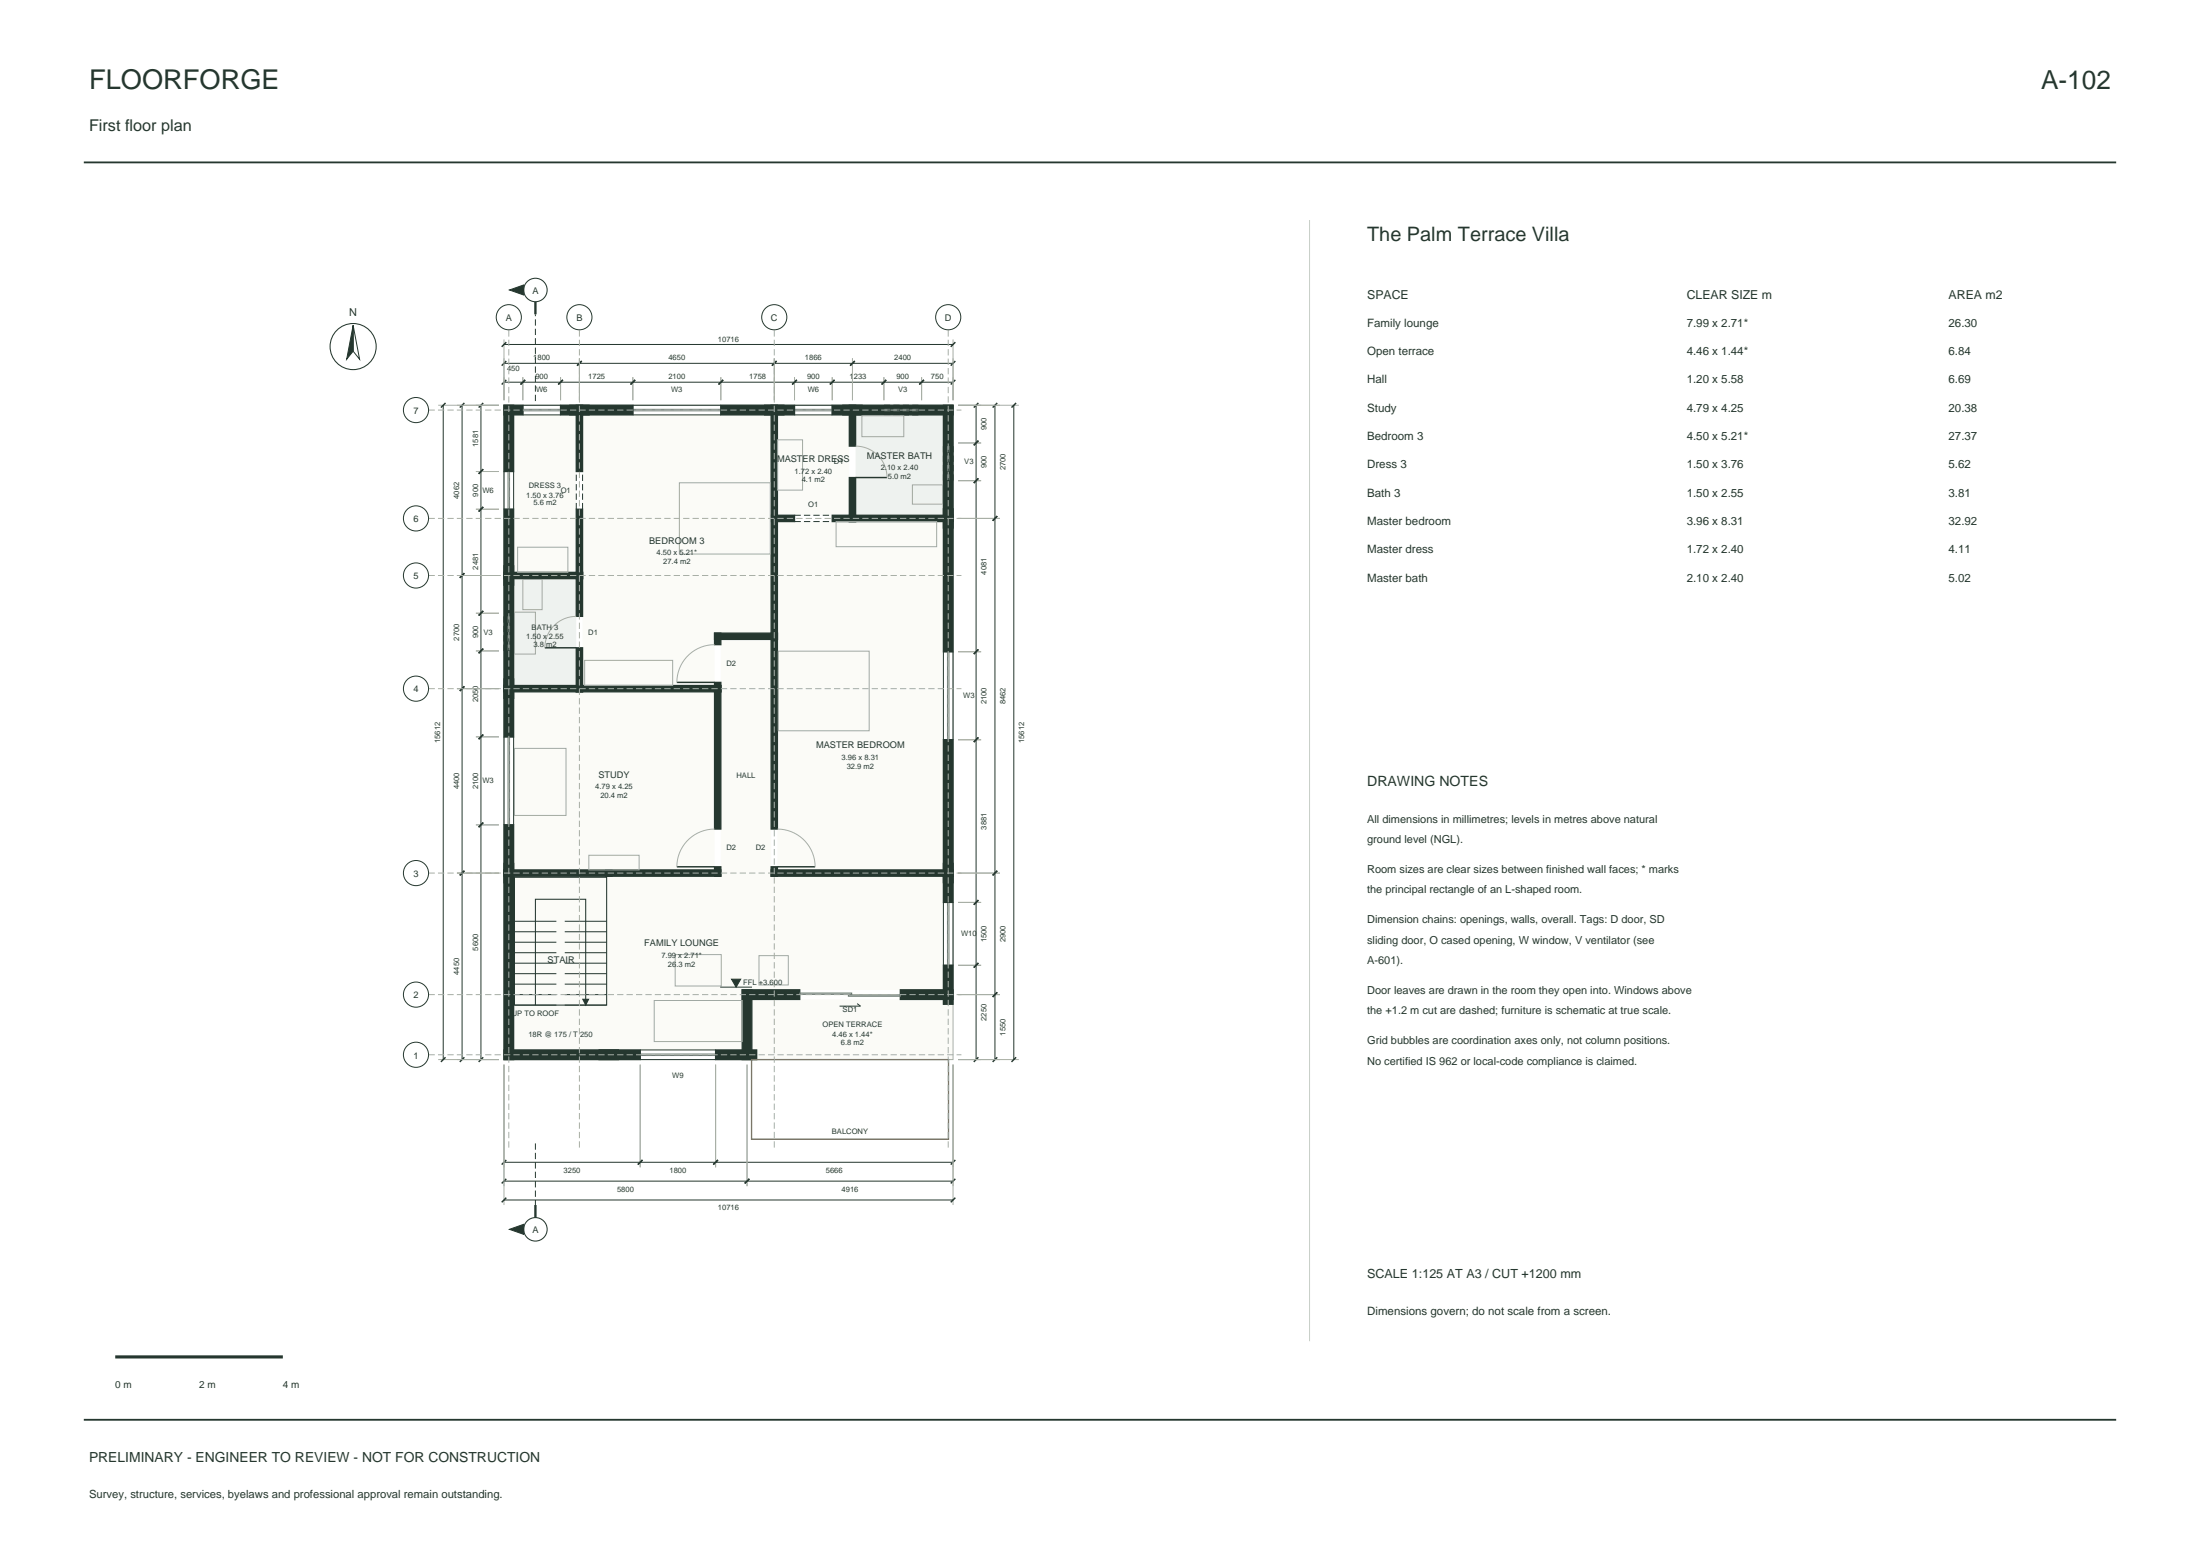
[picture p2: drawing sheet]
<svg xmlns="http://www.w3.org/2000/svg" width="420mm" height="297mm" viewBox="0 0 420 297" stroke-linecap="round" stroke-linejoin="round" font-family="sans-serif">
<path d="M16 31h388M16 271h388" fill="none" stroke="#25372f" stroke-width=".35"/>
<g fill="#fbfbf7">
<path d="M98.1 167.2h18.1v33.2h-18.1z" fill-rule="evenodd"/>
<path d="M116.2 167.2h21.4v-.6h9.6v.6h32.9v21.7h-38.4v11.5h-25.5z" fill-rule="evenodd"/>
<path d="M143.5 190.8h36.6v.9h1.8v10.5h-37.4v-1.8h-1z" fill-rule="evenodd"/>
<path d="M137.6 122h9.6v44.6h-9.6z" fill-rule="evenodd"/>
<path d="M98.1 132h38.3v34h-38.3z" fill-rule="evenodd"/>
<path d="M111.2 79.2h36v41.6h-10.8v10h-25.2z" fill-rule="evenodd"/>
<path d="M98.1 79.2h11.9v30h-11.9z" fill-rule="evenodd"/>
</g>
<path d="M98.1 110.4h11.9v20.4h-11.9z" fill-rule="evenodd" fill="#eef2ef"/>
<g fill="#fbfbf7">
<path d="M148.4 99.6h31.7v66.4h-31.7z" fill-rule="evenodd"/>
<path d="M148.4 79.2h13.7v19.2h-13.7z" fill-rule="evenodd"/>
</g>
<path d="M163.3 79.2h16.8v19.2h-16.8z" fill-rule="evenodd" fill="#eef2ef"/>
<path d="M96.2 77.4h85.7v124.8h-85.7zM163.3 85.2a6 6 0 0 1 6 6M110 117.6a6 6 0 0 0-6 6M136.4 123a7.2 7.2 0 0 0-7.2 7.2M136.4 158.2a7.2 7.2 0 0 0-7.2 7.2M148.4 158.2a7.2 7.2 0 0 1 7.2 7.2" fill="none" stroke="#a8afa4" stroke-width=".19"/>
<path d="M98.2 167.4h17.6v24.4h-17.6z" fill="none" stroke="#25372f" stroke-width=".2"/>
<g fill="#25372f" stroke="#25372f" stroke-width=".25">
<path d="M96.2 164.8h1.9v37.4h-1.9z" fill-rule="evenodd"/>
<path d="M96.2 200.4h21.9v1.8h-21.9z" fill-rule="evenodd"/>
<path d="M96.2 129.6h1.9v11h-1.9z" fill-rule="evenodd"/>
<path d="M96.2 157.4h1.9v11.1h-1.9z" fill-rule="evenodd"/>
<path d="M96.2 166h20.6v1.2h-20.6z" fill-rule="evenodd"/>
<path d="M96.2 108h1.9v25.3h-1.9z" fill-rule="evenodd"/>
<path d="M96.2 130.8h15v1.2h-15z" fill-rule="evenodd"/>
<path d="M96.2 97.2h1.9v14.5h-1.9z" fill-rule="evenodd"/>
<path d="M96.2 77.4h1.9v12.6h-1.9z" fill-rule="evenodd"/>
<path d="M96.2 109.2h15v1.2h-15z" fill-rule="evenodd"/>
<path d="M107 77.4h5.5v1.8h-5.5z" fill-rule="evenodd"/>
<path d="M96.2 77.4h3.6v1.8h-3.6z" fill-rule="evenodd"/>
<path d="M110 109.2h1.2v8.4h-1.2z" fill-rule="evenodd"/>
<path d="M110 123.6h1.2v8.4h-1.2z" fill-rule="evenodd"/>
<path d="M110 130.8h27.6v1.2h-27.6z" fill-rule="evenodd"/>
<path d="M110 97.2h1.2v13.2h-1.2z" fill-rule="evenodd"/>
<path d="M110 77.4h1.2v12.6h-1.2z" fill-rule="evenodd"/>
<path d="M137.6 77.4h12.1v1.8h-12.1z" fill-rule="evenodd"/>
<path d="M108.8 77.4h12v1.8h-12z" fill-rule="evenodd"/>
<path d="M136.6 200.4h7.9v1.8h-7.9z" fill-rule="evenodd"/>
<path d="M114.4 200.4h7.8v1.8h-7.8z" fill-rule="evenodd"/>
<path d="M115.6 166h22v1.2h-22z" fill-rule="evenodd"/>
<path d="M136.4 130.8h1.2v27.4h-1.2z" fill-rule="evenodd"/>
<path d="M136.4 165.4h1.2v1.8h-1.2z" fill-rule="evenodd"/>
<path d="M136.4 120.8h1.2v2.2h-1.2z" fill-rule="evenodd"/>
<path d="M136.4 130.2h1.2v1.8h-1.2z" fill-rule="evenodd"/>
<path d="M136.4 120.8h12v1.2h-12z" fill-rule="evenodd"/>
<path d="M141.7 188.9h1.8v13.3h-1.8z" fill-rule="evenodd"/>
<path d="M141.7 188.9h11v1.9h-11z" fill-rule="evenodd"/>
<path d="M171.9 188.9h10v1.9h-10z" fill-rule="evenodd"/>
<path d="M147.2 120.8h1.2v37.4h-1.2z" fill-rule="evenodd"/>
<path d="M147.2 165.4h1.2v1.8h-1.2z" fill-rule="evenodd"/>
<path d="M147.2 166h34.7v1.2h-34.7z" fill-rule="evenodd"/>
<path d="M147.2 98.4h1.2v23.6h-1.2z" fill-rule="evenodd"/>
<path d="M147.2 77.4h1.2v22.2h-1.2z" fill-rule="evenodd"/>
<path d="M158.9 98.4h4.4v1.2h-4.4z" fill-rule="evenodd"/>
<path d="M147.2 98.4h4.5v1.2h-4.5z" fill-rule="evenodd"/>
<path d="M158.9 77.4h5.7v1.8h-5.7z" fill-rule="evenodd"/>
<path d="M146 77.4h5.7v1.8h-5.7z" fill-rule="evenodd"/>
<path d="M162.1 91.2h1.2v8.4h-1.2z" fill-rule="evenodd"/>
<path d="M162.1 77.4h1.2v7.8h-1.2z" fill-rule="evenodd"/>
<path d="M162.1 98.4h19.8v1.2h-19.8z" fill-rule="evenodd"/>
<path d="M160.9 77.4h21v1.8h-21z" fill-rule="evenodd"/>
<path d="M180.1 164.8h1.8v7.4h-1.8z" fill-rule="evenodd"/>
<path d="M180.1 184.2h1.8v7.5h-1.8z" fill-rule="evenodd"/>
<path d="M180.1 97.1h1.8v27.3h-1.8z" fill-rule="evenodd"/>
<path d="M180.1 141.2h1.8v27.3h-1.8z" fill-rule="evenodd"/>
<path d="M180.1 77.4h1.8v23.4h-1.8z" fill-rule="evenodd"/>
</g>
<path d="M163.3 91.2h6M104 123.6h6M129.2 130.2h7.2M129.2 165.4h7.2M148.4 165.4h7.2" fill="none" stroke="#25372f" stroke-width=".28"/>
<path d="M110 97.2v-7.2M111.2 97.2v-7.2M151.7 98.4h7.2M151.7 99.6h7.2" fill="none" stroke="#25372f" stroke-width=".19" stroke-dasharray="1.2 .6" stroke-linecap="butt"/>
<g fill="#e3ebea" stroke="#5f7d78" stroke-width=".19">
<path d="M152.7 189.5h9.9v.3h-9.9z" fill-rule="evenodd"/>
<path d="M162 189.9h9.9v.3h-9.9z" fill-rule="evenodd"/>
</g>
<g fill="none" stroke="#25372f" stroke-width=".19">
<path d="M67.4 62.1l1.2 6.5-1.2-1.6zM84.6 77.4v124.8M88.2 77.4v124.8M91.8 77.4v124.8M96.2 73h85.7M96.2 69.4h85.7M96.2 65.8h85.7M99.8 77.4h7.2v1.8h-7.2zM120.8 77.4h16.8v1.8h-16.8zM151.7 77.4h7.2v1.8h-7.2zM168.7 77.4v1.8M175.9 77.4v1.8"/>
<path d="M186.3 77.4v124.8M189.9 77.4v124.8M193.5 77.4v124.8M96.2 90h1.9v7.2h-1.9zM180.1 91.8h1.8M180.1 84.6h1.8M96.2 117h1.9M96.2 124.2h1.9M180.1 124.4h1.8v16.8h-1.8zM96.2 140.6h1.9v16.8h-1.9zM98.2 179.8h8M98.2 177.8h8"/>
<path d="M98.2 175.8h8M107.8 179.8h8M107.8 177.8h8M107.8 175.8h8M180.1 172.2h1.8v12h-1.8zM98.2 191.8h8M98.2 189.8h8M98.2 187.8h8M98.2 185.8h8M98.2 183.8h8M98.2 181.8h8M107.8 191.8h8"/>
<path d="M107.8 189.8h8M107.8 187.8h8M107.8 185.8h8M107.8 183.8h8M107.8 181.8h8M137.5 188.4h6.1M163.6 191.6l.7 .4h-4M122.2 200.4h14.4v1.8h-14.4zM96.2 221.8h85.7M96.2 225.4h85.7M96.2 229h85.7"/>
<circle cx="79.4" cy="78.3" r="2.4"/>
<circle cx="97.1" cy="60.6" r="2.4"/>
<circle cx="110.6" cy="60.6" r="2.4"/>
<circle cx="147.8" cy="60.6" r="2.4"/>
<circle cx="181" cy="60.6" r="2.4"/>
<circle cx="79.4" cy="99" r="2.4"/>
<circle cx="79.4" cy="109.8" r="2.4"/>
<circle cx="79.4" cy="131.4" r="2.4"/>
<circle cx="79.4" cy="166.6" r="2.4"/>
<circle cx="79.4" cy="189.8" r="2.4"/>
<circle cx="79.4" cy="201.3" r="2.4"/>
</g>
<g fill="none" stroke="#5f7d78" stroke-width=".19">
<path d="M99.8 78.1h7.2M99.8 78.4h7.2M120.8 78.1h16.8M120.8 78.4h16.8M151.7 78.1h7.2M151.7 78.4h7.2M97 90v7.2M97.3 90v7.2M180.9 124.4v16.8M181.2 124.4v16.8M97 140.6v16.8M97.3 140.6v16.8"/>
<path d="M180.9 172.2v12M181.2 172.2v12M122.2 201.5h14.4M122.2 201.2h14.4"/>
</g>
<path d="M102.2 76.6v-16.6M168.7 77.4h7.2M168.7 79.2h7.2M180.1 91.8v-7.2M181.9 91.8v-7.2M96.2 124.2v-7.2M98.1 124.2v-7.2M102.2 218.2v11.8" fill="none" stroke="#25372f" stroke-width=".19" stroke-dasharray="1.2 .6" stroke-linecap="butt"/>
<path d="M168.7 78.1h7.2M168.7 78.4h7.2M180.9 91.8v-7.2M181.2 91.8v-7.2M97 124.2v-7.2M97.3 124.2v-7.2" fill="none" stroke="#5f7d78" stroke-width=".19" stroke-dasharray="1.2 .6" stroke-linecap="butt"/>
<g fill="none" stroke="#25372f" stroke-width=".2">
<path d="M102.2 191.8v-20.2h9.6v20.2"/>
<circle cx="102.2" cy="55.4" r="2.24"/>
<circle cx="67.4" cy="66.2" r="4.4"/>
<circle cx="102.2" cy="234.6" r="2.24"/>
</g>
<g fill="#25372f" stroke="#25372f" stroke-width=".19">
<path d="M111.3 190.7h1.1l-.6 1.1z"/>
<path d="M139.6 186.9h1.8l-.9 1.5z"/>
<path d="M97.3 234.6l2.7-.9v1.9z"/>
<path d="M97.3 55.4l2.7-1v1.9z"/>
<path d="M67.4 62.1v4.9l-1.2 1.6z"/>
</g>
<g fill="none" stroke="#a3aaa1" stroke-width=".19">
<path d="M164.5 79.4h8v4h-8zM129.7 92.2h17.4v13.6h-17.4zM148.4 84h4.8v9.6h-4.8zM159.6 99.6h19.2v4.8h-19.2zM174.2 92.6h5.7v3.6h-5.7zM98.2 116.8h4v8h-4zM98.8 104.4h9.6v4.8h-9.6zM99.8 110.6h3.7v5.8h-3.7zM111.6 126h16.8v4.8h-16.8zM148.6 124.3h17.3v15.2h-17.3zM98.2 142.8h9.9v12.8h-9.9zM112.4 163.2h9.6v2.8h-9.6z"/>
<path d="M124.9 191h16.8v7.8h-16.8zM128.9 182.2h8.8v6h-8.8zM144.9 182.4h5.6v5.6h-5.6z"/>
</g>
<path d="M143.5 202.2h37.6v15.2h-37.6z" fill="none" stroke="#9e653f" stroke-width=".25"/>
<g fill="none" stroke="#a8afa4" stroke-width=".19">
<path d="M83.7 77.4h11.6M96.2 64.8v11.6M99.8 72v4.4M107 72v4.4M110.6 68.4v8M120.8 72v4.4M137.6 72v4.4M147.8 68.4v8M151.7 72v4.4M158.9 72v4.4M162.7 68.4v8M168.7 72v4.4"/>
<path d="M175.9 72v4.4M181.9 64.8v11.6M182.9 77.4h11.6M90.9 97.2h4.4M90.9 90h4.4M182.9 91.8h4.4M182.9 84.6h4.4M182.9 99h8M87.3 109.8h8M90.9 117h4.4M87.3 131.4h8M90.9 124.2h4.4"/>
<path d="M182.9 124.4h4.4M90.9 157.4h4.4M90.9 140.6h4.4M182.9 141.2h4.4M87.3 166.6h8M182.9 166.6h8M182.9 172.2h4.4M182.9 184.2h4.4M182.9 189.8h8M83.7 202.2h11.6M96.2 203.2v26.8M122.2 203.2v19.6"/>
<path d="M136.6 203.2v19.6M142.6 203.2v23.2M181.9 203.2v26.8M182.9 202.2h11.6"/>
</g>
<g fill="none" stroke="#25372f" stroke-width=".28">
<path d="M85.1 76.9l-.9 .9M88.7 76.9l-.9 .9M92.3 76.9l-.9 .9M96.7 72.5l-.9 .9M96.7 68.9l-.9 .9M96.7 65.3l-.9 .9M100.3 72.5l-.9 .9M107.5 72.5l-.9 .9M111.1 68.9l-.9 .9M121.3 72.5l-.9 .9M138.1 72.5l-.9 .9M148.3 68.9l-.9 .9"/>
<path d="M152.1 72.5l-.9 .9M159.3 72.5l-.9 .9M163.2 68.9l-.9 .9M169.2 72.5l-.9 .9M176.4 72.5l-.9 .9M182.4 72.5l-.9 .9M182.4 68.9l-.9 .9M182.4 65.3l-.9 .9M186.8 76.9l-.9 .9M190.4 76.9l-.9 .9M194 76.9l-.9 .9M92.3 96.8l-.9 .8"/>
<path d="M92.3 89.6l-.9 .8M186.8 91.3l-.9 .9M186.8 84.1l-.9 .9M190.4 98.5l-.9 .9M88.7 109.4l-.9 .9M92.3 116.6l-.9 .9M88.7 131l-.9 .9M92.3 123.8l-.9 .9M186.8 124l-.9 .8M92.3 157l-.9 .9M92.3 140.2l-.9 .9M186.8 140.8l-.9 .8"/>
<path d="M88.7 166.2l-.9 .9M186.8 171.8l-.9 .9M190.4 166.2l-.9 .9M186.8 183.8l-.9 .9M190.4 189.4l-.9 .9M85.1 201.8l-.9 .9M88.7 201.8l-.9 .9M92.3 201.8l-.9 .9M186.8 201.8l-.9 .9M190.4 201.8l-.9 .9M194 201.8l-.9 .9M96.7 221.4l-.9 .9"/>
<path d="M96.7 225l-.9 .9M96.7 228.6l-.9 .9M122.7 221.4l-.9 .9M137.1 221.4l-.9 .9M143.1 225l-.9 .9M182.4 221.4l-.9 .9M182.4 225l-.9 .9M182.4 228.6l-.9 .9"/>
</g>
<path d="M81.8 78.3h101.7M81.8 99h101.7M81.8 109.8h101.7M81.8 131.4h101.7M81.8 166.6h101.7M81.8 189.8h101.7M81.8 201.3h101.7M97.1 219v-156M110.6 219v-156M147.8 219v-156M181 219v-156" fill="none" stroke="#a8afa4" stroke-width=".19" stroke-dasharray="1.2 .6" stroke-linecap="butt"/>
<path d="M102.2 57.6v2.4M102.2 230v2.4" fill="none" stroke="#25372f" stroke-width=".45"/>
<path d="M250 42v214" fill="none" stroke="#c9d0c7" stroke-width=".2"/>
<path d="M22 259h32" fill="none" stroke="#25372f" stroke-width=".6"/>
<text font-size="5.2" fill="#25372f" x="17" y="17">FLOORFORGE</text>
<text font-size="5" fill="#25372f" x="389.7" y="17">A-102</text>
<text font-size="3.8" fill="#25372f" x="261" y="46">The Palm Terrace Villa</text>
<text font-size="3.1" fill="#25372f" x="17" y="25">First floor plan</text>
<text font-size="2.7" fill="#25372f" x="261" y="150">DRAWING NOTES</text>
<text font-size="2.6" fill="#25372f" x="17" y="279">PRELIMINARY - ENGINEER TO REVIEW - NOT FOR CONSTRUCTION</text>
<text font-size="2.4" fill="#25372f" x="261" y="244">SCALE 1:125 AT A3 / CUT +1200 mm</text>
<g font-size="2.3" fill="#25372f">
<text x="261" y="57">SPACE</text>
<text x="322" y="57">CLEAR SIZE m</text>
<text x="372" y="57">AREA m2</text>
</g>
<g font-size="2.2" fill="#25372f">
<text x="261" y="62.4">Family lounge</text>
<text x="322" y="62.4">7.99 x 2.71*</text>
<text x="372" y="62.4">26.30</text>
<text x="261" y="67.8">Open terrace</text>
<text x="322" y="67.8">4.46 x 1.44*</text>
<text x="372" y="67.8">6.84</text>
<text x="261" y="73.2">Hall</text>
<text x="322" y="73.2">1.20 x 5.58</text>
<text x="372" y="73.2">6.69</text>
<text x="261" y="78.6">Study</text>
<text x="322" y="78.6">4.79 x 4.25</text>
<text x="372" y="78.6">20.38</text>
<text x="261" y="84">Bedroom 3</text>
<text x="261" y="89.4">Dress 3</text>
<text x="322" y="84">4.50 x 5.21*</text>
<text x="322" y="89.4">1.50 x 3.76</text>
<text x="372" y="84">27.37</text>
<text x="372" y="89.4">5.62</text>
<text x="261" y="94.8">Bath 3</text>
<text x="322" y="94.8">1.50 x 2.55</text>
<text x="372" y="94.8">3.81</text>
<text x="261" y="100.2">Master bedroom</text>
<text x="322" y="100.2">3.96 x 8.31</text>
<text x="372" y="100.2">32.92</text>
<text x="261" y="105.6">Master dress</text>
<text x="322" y="105.6">1.72 x 2.40</text>
<text x="372" y="105.6">4.11</text>
<text x="261" y="111">Master bath</text>
<text x="322" y="111">2.10 x 2.40</text>
<text x="372" y="111">5.02</text>
<text x="261" y="251">Dimensions govern; do not scale from a screen.</text>
</g>
<g font-size="2.1" fill="#25372f">
<text x="66.7" y="60.4">N</text>
<text x="261" y="157">All dimensions in millimetres; levels in metres above natural</text>
<text x="261" y="160.9">ground level (NGL).</text>
<text x="261" y="166.6">Room sizes are clear sizes between finished wall faces; * marks</text>
<text x="261" y="170.5">the principal rectangle of an L-shaped room.</text>
<text x="261" y="176.2">Dimension chains: openings, walls, overall. Tags: D door, SD</text>
<text x="261" y="180.1">sliding door, O cased opening, W window, V ventilator (see</text>
<text x="261" y="184">A-601).</text>
<text x="261" y="189.7">Door leaves are drawn in the room they open into. Windows above</text>
<text x="261" y="193.6">the +1.2 m cut are dashed; furniture is schematic at true scale.</text>
<text x="261" y="199.3">Grid bubbles are coordination axes only, not column positions.</text>
<text x="261" y="203.2">No certified IS 962 or local-code compliance is claimed.</text>
<text x="17" y="286">Survey, structure, services, byelaws and professional approval remain outstanding.</text>
</g>
<g font-size="1.9" fill="#25372f">
<text x="22" y="265">0 m</text>
<text x="38" y="265">2 m</text>
<text x="54" y="265">4 m</text>
</g>
<g font-size="1.8" fill="#25372f">
<text x="101.6" y="56">A</text>
<text x="96.5" y="61.3">A</text>
<text x="110" y="61.3">B</text>
<text x="147.2" y="61.3">C</text>
<text x="180.4" y="61.3">D</text>
<text x="78.9" y="79">7</text>
<text x="148.3" y="88.2">MASTER DRESS</text>
<text x="165.5" y="87.5">MASTER BATH</text>
<text x="78.9" y="99.7">6</text>
<text x="123.9" y="103.8">BEDROOM 3</text>
<text x="78.9" y="110.6">5</text>
<text x="78.9" y="132.2">4</text>
<text x="155.8" y="142.8">MASTER BEDROOM</text>
<text x="114.3" y="148.4">STUDY</text>
<text x="78.9" y="167.4">3</text>
<text x="104.5" y="183.8">STAIR</text>
<text x="123" y="180.6">FAMILY LOUNGE</text>
<text x="78.9" y="190.6">2</text>
<text x="78.9" y="202">1</text>
<text x="101.6" y="235.3">A</text>
</g>
<g font-size="1.4" fill="#25372f">
<text x="137.1" y="65.2">10716</text>
<text x="96.8" y="70.8">450</text>
<text x="101.8" y="68.8">1800</text>
<text x="127.6" y="68.8">4650</text>
<text x="153.7" y="68.8">1866</text>
<text x="170.7" y="68.8">2400</text>
<text x="102.2" y="72.4">900</text>
<text x="102.3" y="74.8">W6</text>
<text x="112.3" y="72.4">1725</text>
<text x="127.6" y="72.4">2100</text>
<text x="128.1" y="74.8">W3</text>
<text x="143" y="72.4">1758</text>
<text x="154.1" y="72.4">900</text>
<text x="154.2" y="74.8">W6</text>
<text x="162.2" y="72.4">1233</text>
<text x="171.1" y="72.4">900</text>
<text x="171.5" y="74.8">V3</text>
<text x="177.7" y="72.4">750</text>
<text x="188.3" y="82.2" transform="rotate(-90 188.3 82.2)">900</text>
<text x="91.3" y="85.3" transform="rotate(-90 91.3 85.3)">1581</text>
<text x="159.2" y="88.6">D1</text>
<text x="168.1" y="89.8">2.10 x 2.40</text>
<text x="184.1" y="88.6">V3</text>
<text x="188.3" y="89.4" transform="rotate(-90 188.3 89.4)">900</text>
<text x="191.9" y="89.8" transform="rotate(-90 191.9 89.8)">2700</text>
<text x="87.7" y="95.2" transform="rotate(-90 87.7 95.2)">4062</text>
<text x="91.3" y="94.8" transform="rotate(-90 91.3 94.8)">900</text>
<text x="92.1" y="94.1">W6</text>
<text x="100.4" y="95">1.50 x 3.76</text>
<text x="100.9" y="93.1">DRESS 3</text>
<text x="107" y="94.1">O1</text>
<text x="151.7" y="90.4">1.72 x 2.40</text>
<text x="153.1" y="92.1">4.1 m2</text>
<text x="169.5" y="91.5">5.0 m2</text>
<text x="101.8" y="96.5">5.6 m2</text>
<text x="154.3" y="96.8">O1</text>
<text x="125.3" y="106">4.50 x 5.21*</text>
<text x="126.6" y="107.7">27.4 m2</text>
<text x="91.3" y="108.7" transform="rotate(-90 91.3 108.7)">2481</text>
<text x="188.3" y="109.7" transform="rotate(-90 188.3 109.7)">4081</text>
<text x="87.7" y="122.3" transform="rotate(-90 87.7 122.3)">2700</text>
<text x="91.3" y="121.9" transform="rotate(-90 91.3 121.9)">900</text>
<text x="92.3" y="121.1">V3</text>
<text x="100.4" y="122.1">1.50 x 2.55</text>
<text x="101.5" y="120.2">BATH 3</text>
<text x="101.8" y="123.5">3.8 m2</text>
<text x="112.3" y="121.1">D1</text>
<text x="138.7" y="127.1">D2</text>
<text x="91.3" y="134.1" transform="rotate(-90 91.3 134.1)">2050</text>
<text x="183.9" y="133.3">W3</text>
<text x="188.3" y="134.4" transform="rotate(-90 188.3 134.4)">2100</text>
<text x="191.9" y="134.4" transform="rotate(-90 191.9 134.4)">8462</text>
<text x="84.1" y="141.8" transform="rotate(-90 84.1 141.8)">15612</text>
<text x="195.5" y="141.8" transform="rotate(-90 195.5 141.8)">15612</text>
<text x="92.1" y="149.5">W3</text>
<text x="140.6" y="148.6">HALL</text>
<text x="160.7" y="145">3.96 x 8.31</text>
<text x="161.6" y="146.7">32.9 m2</text>
<text x="87.7" y="150.7" transform="rotate(-90 87.7 150.7)">4400</text>
<text x="91.3" y="150.7" transform="rotate(-90 91.3 150.7)">2100</text>
<text x="113.6" y="150.7">4.79 x 4.25</text>
<text x="114.6" y="152.3">20.4 m2</text>
<text x="188.3" y="158.3" transform="rotate(-90 188.3 158.3)">3881</text>
<text x="138.7" y="162.3">D2</text>
<text x="144.3" y="162.3">D2</text>
<text x="183.5" y="178.7">W10</text>
<text x="188.3" y="179.9" transform="rotate(-90 188.3 179.9)">1500</text>
<text x="191.9" y="179.9" transform="rotate(-90 191.9 179.9)">2900</text>
<text x="91.3" y="181.5" transform="rotate(-90 91.3 181.5)">5600</text>
<text x="126.3" y="182.8">7.99 x 2.71*</text>
<text x="127.5" y="184.5">26.3 m2</text>
<text x="87.7" y="186.1" transform="rotate(-90 87.7 186.1)">4450</text>
<text x="141.9" y="187.9">FFL +3.600</text>
<text x="97.7" y="193.9">UP TO ROOF</text>
<text x="100.9" y="197.8">18R @ 175 / T 250</text>
<text x="157" y="196">OPEN TERRACE</text>
<text x="158.9" y="197.9">4.46 x 1.44*</text>
<text x="160.9" y="193.2">SD1</text>
<text x="188.3" y="194.9" transform="rotate(-90 188.3 194.9)">2250</text>
<text x="191.9" y="197.7" transform="rotate(-90 191.9 197.7)">1550</text>
<text x="160.5" y="199.4">6.8 m2</text>
<text x="128.3" y="205.8">W9</text>
<text x="158.8" y="216.5">BALCONY</text>
<text x="107.6" y="223.8">3250</text>
<text x="117.8" y="227.4">5800</text>
<text x="127.8" y="223.8">1800</text>
<text x="157.7" y="223.8">5666</text>
<text x="160.7" y="227.4">4916</text>
<text x="137.1" y="231">10716</text>
</g>
</svg>
